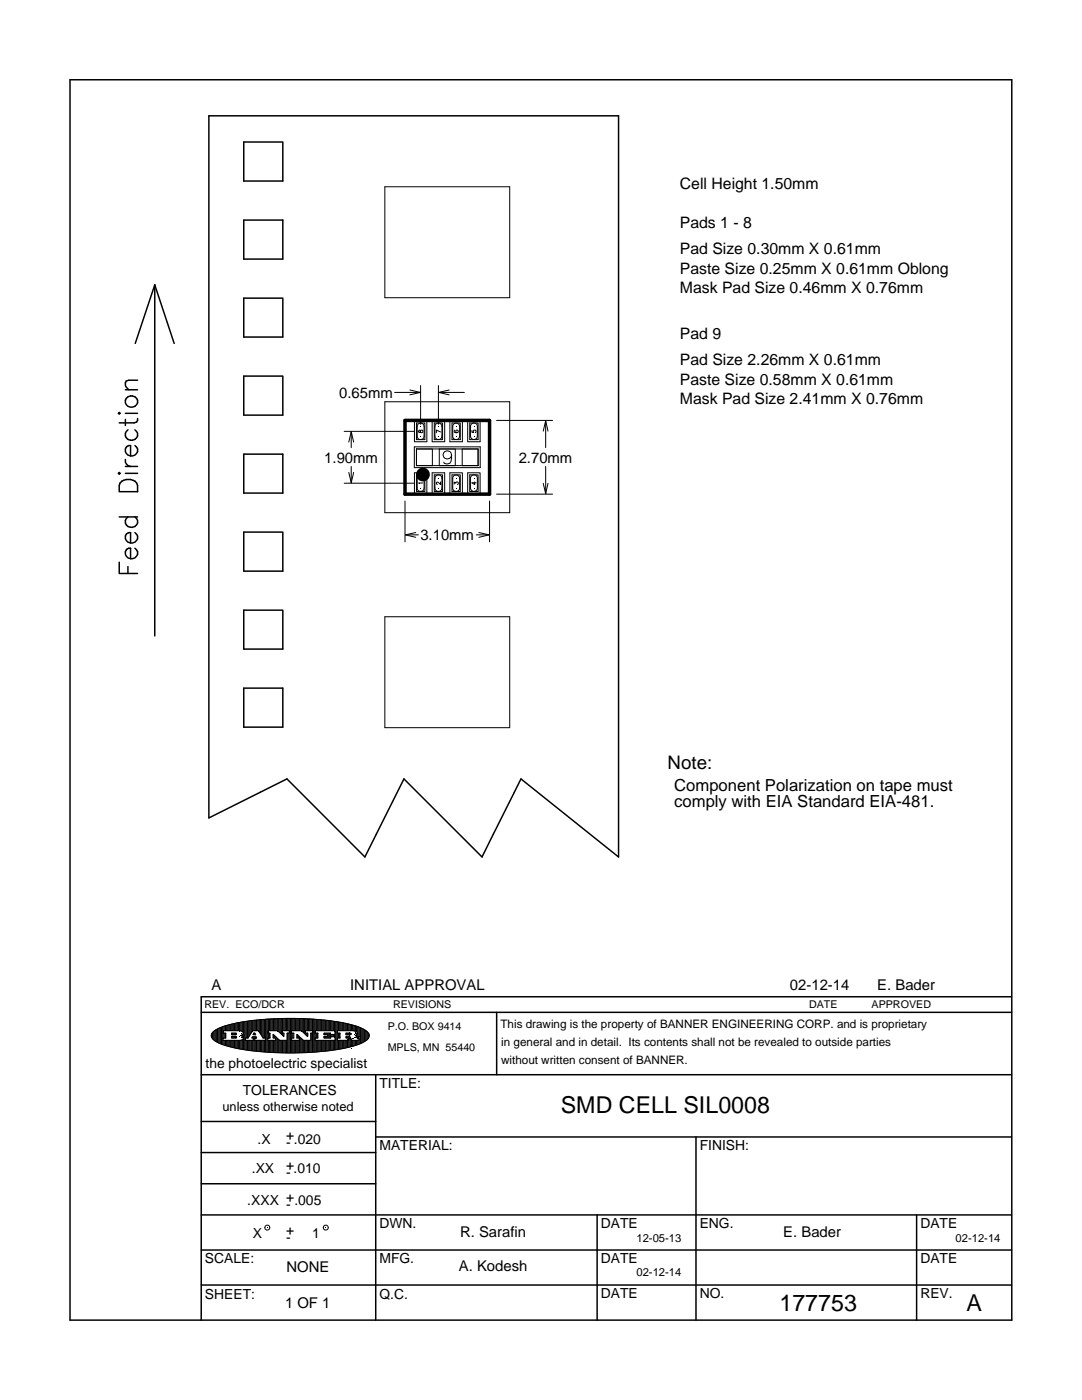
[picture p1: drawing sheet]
<svg xmlns="http://www.w3.org/2000/svg" width="216mm" height="279mm" viewBox="0 0 216 279" stroke-linecap="round" stroke-linejoin="round" font-family="sans-serif">
<g fill="none" stroke="#000" stroke-width=".3">
<path d="M14 15.9h187.9v247.6h-187.9zM41.7 23.1h81.7v147.9l-19.5-15.6-7.7 15.6-15.6-15.6-7.8 15.6-15.5-15.6-15.6 7.8zM48.6 28.3h7.8v7.8h-7.8zM30.9 56.9l-3.9 11.6M30.9 56.9v70M30.9 56.9l3.9 11.6M48.6 59.5h7.8v7.8h-7.8zM48.6 43.9h7.8v7.8h-7.8zM25 77.8h2.5M27.5 75.9h-1.8l-.5 .2-.2 .8 .7 .9M48.6 75.1h7.8v7.7h-7.8zM23.6 94.5l.2-.2 .2 .2-.2 .2z"/>
<path d="M23.6 82.5l.2-.2 .2 .2-.2 .2zM24.3 96a2.07 2.07 0 0 1 3.2 .9v1.2h-3.7v-1.2l.2-.5zM25 94.5h2.5M25 82.5h2.5M25 91.7a1.18 1.18 0 0 0 1.1 1.4M25 93.1h2.5M25 83.7v1.2M25.5 85.8a1.16 1.16 0 0 0-.1 1.7 1.16 1.16 0 0 0 1.7 0 1.16 1.16 0 0 0-.2-1.7M26.9 88.9a1.16 1.16 0 0 1 .2 1.7 1.16 1.16 0 0 1-1.6 .1 1.16 1.16 0 0 1-.1-1.6l.7-.2v2.1M27.5 83.5l-.2 .7-.5 .2h-3M48.6 90.6h7.8v7.8h-7.8zM23.8 103.2h3.7"/>
<path d="M23.8 112.2v2.2h3.7M25.5 113.1v1.3M26.9 109.4a1.17 1.17 0 0 1 .3 1.7 1.17 1.17 0 0 1-1.7 .1 1.17 1.17 0 0 1-.1-1.6l.7-.2v2.1M26.9 106.3a1.16 1.16 0 0 1 .2 1.6 1.16 1.16 0 0 1-1.6 .2 1.16 1.16 0 0 1-.1-1.6l.7-.2v2.1M26.9 103.2a1.2 1.2 0 0 1-.3 2 1.2 1.2 0 0 1-1.6-1.3l.5-.7M48.6 106.2h7.8v7.8h-7.8zM48.6 121.8h7.8v7.7h-7.8zM48.6 137.3h7.8v7.8h-7.8zM201.8 198.9h-161.6v64.6M40.2 202h161.6M40.2 214.5h161.6M75 214.5v49"/>
<path d="M99.1 202v12.5M40.2 236.2h34.8M40.2 230h34.8M40.2 223.8h34.8M75 226.9h126.8M138.9 226.9v36.6M40.2 242.5h161.6M40.2 256.5h161.6M40.2 249.5h161.6M119.1 242.5v21M182.9 242.5v21"/>
<circle cx="26.2" cy="80.1" r="1.2"/>
</g>
<g fill="none" stroke="#000" stroke-width=".2">
<path d="M76.8 37.3h24.9v22.1h-24.9zM78.7 78.3h5.1M81.8 77.8l2.1 .5-2.1 .5M83.9 76.9v7.8M87.5 76.9v7.8M87.6 78.3h5.1M89.6 77.8l-2.1 .5 2.1 .5M68.7 96.4h13.8M68.7 86.1h13.8M69.6 94.3l.5 2.1 .5-2.1M69.6 88.2l.5-2.1 .5 2.1M70.1 86.2v3.1"/>
<path d="M70.1 93.1v3.2M76.8 80.2h24.9v22.1h-24.9zM80.8 100v8.1M82.7 89.2h13.1v4.1h-13.1zM82.7 84h2.5v4.2h-2.5zM82.7 94.4h2.5v4.1h-2.5zM83.1 84.4h1.7v3.3h-1.7zM83.1 89.6h3.2v3.3M83.1 94.8h1.7v3.3h-1.7zM83.1 89.6h12.3v3.3M83.1 89.6v3.3h12.3M83.2 87v-2a.69 .69 0 0 1 .7-.6 .69 .69 0 0 1 .7 .6v2a.7 .7 0 0 1-.7 .7 .7 .7 0 0 1-.7-.7"/>
<path d="M83.2 97.4v-2.1a.69 .69 0 0 1 .7-.5 .69 .69 0 0 1 .7 .5v2.1a.7 .7 0 0 1-.7 .7 .7 .7 0 0 1-.7-.7M83.6 85.9l-.1 .3 .2 .1 .4-.5a.25 .25 0 0 1 .3 .4 .25 .25 0 0 1-.5 0l-.1-.3zM84.4 96.4h-.9l.2 .1M86.2 94.4h2.5v4.1h-2.5zM86.2 84h2.5v4.2h-2.5zM86.7 84.4h1.6v3.3h-1.6zM86.7 94.8h1.6v3.3h-1.6zM87 84.6a.7 .7 0 0 1 .7-.1 .7 .7 0 0 1 .5 .6v1.9a.7 .7 0 0 1-.7 .7 .7 .7 0 0 1-.7-.7v-1.9zM87 95a.7 .7 0 0 1 .7-.2 .7 .7 0 0 1 .5 .7v1.9a.7 .7 0 0 1-.7 .7 .7 .7 0 0 1-.7-.7v-1.9zM87.7 92.9v-3.3h3.1v3.3M87.9 86.2l-.8-.4v.6M87.9 96.2v.5l-.7-.5-.1 .3 .2 .2"/>
<path d="M89.8 84h2.5v4.2h-2.5zM89.8 94.4h2.5v4.1h-2.5zM90.1 90.8a.85 .85 0 0 1-1.1 .8 .85 .85 0 0 1-.4-1.4 .85 .85 0 0 1 1.4 .1 2.46 2.46 0 0 1-.3 2.2 .9 .9 0 0 1-1.2-.3M90.2 84.4h1.6v3.3h-1.6zM90.2 94.8h1.6v3.3h-1.6zM90.6 96.6v-.4l.4 .2a.26 .26 0 0 1 .4-.1 .26 .26 0 0 1-.1 .4M90.7 85.9a.37 .37 0 0 0 .3 .5 .37 .37 0 0 0 .3-.5 .27 .27 0 0 0-.3 .1 .27 .27 0 0 0 .2 .4M91.7 85.1v-.1a.69 .69 0 0 0-.7-.6 .69 .69 0 0 0-.7 .6v2.2a.69 .69 0 0 0 .8 .5 .69 .69 0 0 0 .6-.7v-1.9M91.7 95.5v-.2a.69 .69 0 0 0-.7-.5 .69 .69 0 0 0-.7 .5v2.2a.69 .69 0 0 0 .8 .6 .69 .69 0 0 0 .6-.7v-1.9M92.2 92.9v-3.3h3.2v3.3M93.3 84h2.5v4.2h-2.5zM93.3 94.4h2.5v4.1h-2.5z"/>
<path d="M93.7 84.4h1.7v3.3h-1.7zM93.7 94.8h1.7v3.3h-1.7zM94.2 85.9v.4h.3v-.3l.4-.1 .1 .1-.2 .4M94.7 96.2v.5l-.5-.3h.8M95.2 85.1v2.1a.7 .7 0 0 1-.7 .5 .7 .7 0 0 1-.6-.7v-1.9a.7 .7 0 0 1 .7-.7 .7 .7 0 0 1 .7 .7M95.2 95.5v2a.7 .7 0 0 1-.7 .6 .7 .7 0 0 1-.6-.7v-1.9a.7 .7 0 0 1 .7-.7 .7 .7 0 0 1 .7 .7M97.7 100v8.1M99.1 83.9h11.2M99.1 98.6h11.2M108.4 86l.5-2 .4 2M108.4 96.5l.5 2 .4-2M108.9 84v5.3"/>
<path d="M108.9 93.1v5.4M80.9 106.7h2.6M83 106.3l-2.1 .4 2.1 .5M95 106.7h2.6M95.5 106.3l2.1 .4-2.1 .5M76.8 123.1h24.9v22.1h-24.9zM42.2 206.3v.8M42.4 206.1v1.2M42.6 205.9v1.6M42.7 205.8v1.8M42.9 205.6v2.2M43.1 205.5v2.4"/>
<path d="M43.1 205.5a1.14 1.14 0 0 0-.6 1.9 10.8 10.8 0 0 0 5.4 2 60.4 60.4 0 0 0 22.7-.7l.4-.1a3.3 3.3 0 0 0 2.7-1.9l-.3-.7M43.2 205.4v2.5M43.4 205.4v2.6M43.5 205.3v2.8M43.7 205.2v3M43.9 205.1v3.2M44 205.1v3.2M44.2 205v3.4M44.4 204.9v3.5M44.5 206.1l.5 .1v1M44.5 207.6h3.4M44.5 204.9v3.6"/>
<path d="M44.6 205.7l-.1 .1M44.6 205.7h3.1a.56 .56 0 0 1 .6 .1 .56 .56 0 0 1 .2 .6l-.3 .2M44.7 204.8v.9M44.7 206.2v1M44.7 207.6v1M44.9 204.8v.9M44.9 206.2v1M44.9 207.6v1M45 207.2h-.5M45 204.7v1M45 206.2v1M45 207.6v1.1"/>
<path d="M45.2 204.7v1M45.2 207.6v1.1M45.3 204.6v1.1M45.3 207.6v1.2M45.5 204.6v1.1M45.5 207.6v1.2M45.7 204.5v1.2M45.7 207.6v1.3M45.8 204.5v1.2M45.8 207.6v1.3M46 204.4v1.3M46 207.6v1.3"/>
<path d="M46.1 204.4v1.3M46.1 207.6v1.4M46.2 207.1v-.3h.9l.1 .1-.1 .3h-.8M46.2 206.5h.1M46.2 207.1l.1 .1M46.3 206.2h.8l.1 .1-.1 .2M46.3 206.5h.8M46.3 206.2l-.1 .3M46.3 204.4v1.3M46.3 206.2v.3M46.3 206.8v.4M46.3 207.6v1.4"/>
<path d="M46.5 204.3v1.4M46.5 206.2v.3M46.5 206.8v.4M46.5 207.6v1.5M46.6 204.3v1.4M46.6 206.2v.3M46.6 206.8v.4M46.6 207.6v1.5M46.8 204.3v1.4M46.8 206.2v.3M46.8 206.8v.4M46.8 207.6v1.5"/>
<path d="M46.9 204.2v1.5M46.9 206.2v.3M46.9 206.8v.4M46.9 207.6v1.6M47.1 204.2v1.5M47.1 206.2v.3M47.1 206.8v.3M47.1 207.6v1.6M47.3 204.2v1.5M47.3 207.6v1.6M47.4 204.1v1.6M47.4 207.6v1.7"/>
<path d="M47.6 204.1v1.6M47.6 207.6v1.7M47.8 204v1.7M47.8 207.6v1.7M47.9 204v1.7M47.9 207.6v1.8M48.1 204v1.8M48.1 207.6v1.8M48.3 204v1.8M48.3 206.6v.1M48.3 207.6v1.8M48.3 206.6l-.2 .1a.45 .45 0 0 1 .4 .3 .45 .45 0 0 1-.1 .5"/>
<path d="M48.4 207.5l-.5 .1M48.4 203.9v2M48.4 206.5v.3M48.4 207.5v1.9M48.6 203.9v5.6M48.7 203.9v5.6M48.9 203.9v5.6M49.1 203.8v3.4M49.1 207.6v2M49.2 203.8v3.4M49.2 207.6v2M49.4 203.8v3.4"/>
<path d="M49.4 207.6v2M49.6 203.8v3.3M49.6 207.6v2M49.7 203.8v3M49.7 207.6v2M49.9 203.7v2.8M49.9 207.6v2.1M50 203.7v2.6M50 207.6v2.1M50.2 203.7v2.3M50.2 207.6v2.1M50.4 203.7v2.1"/>
<path d="M50.4 206.9v.3M50.4 207.6v2.1M50.5 203.6v2.1M50.5 206.4v.1M50.5 206.9v2.8M50.7 203.6v2.1M50.7 206.2v.3M50.7 206.9v2.9M50.7 206.2h.2M50.7 206.2l-.2 .2M50.8 203.6v2.1M50.8 206.9v2.9"/>
<path d="M50.8 207.6h2.2M51 206.4l-.2-.2v.3M51 203.6v2.1M51 206.9v.3M51 207.6v2.2M51 206.4v.1l-.5-.1M51.2 207.2h-.4M51.2 207.2l-.1-.3h-.7l-.1 .3h.2M51.2 203.6v2.1M51.2 207v.2M51.2 207.6v2.2M51.2 203.6l-5 .8-1.8 .5-1.3 .6"/>
<path d="M51.3 203.6v2.1M51.3 207.6v2.2M51.5 203.5v2.2M51.5 207.6v2.2M51.7 203.5v2.4M51.7 207.6v2.2M51.8 203.5v2.6M51.8 207.6v2.3M52 203.5v2.9M52 207.6v2.3M52.2 203.5v3.1M52.2 207.6v2.3"/>
<path d="M52.3 203.5v3.4M52.3 207.6v2.3M52.5 203.5v3.6M52.5 207.6v2.3M52.5 207.1l.5 .1M52.5 207.1l-.9-1.4h-1.2l-.9 1.4-.5 .1v.4h1.5M52.6 203.5v3.7M52.6 207.6v2.3M52.8 203.4v3.8M52.8 207.6v2.4M53 203.4v6.6M53.1 203.4v6.6"/>
<path d="M53.3 203.4v6.6M53.4 206.1l.5 .1v1h-.4M53.4 205.8l2-.1 1.2 1.1M53.4 203.4v6.6M53.4 207.6h1.5M53.5 207.1l-.1 .1M53.6 203.4v2.3M53.6 206.2v1M53.6 207.6v2.4M53.8 203.4v2.3M53.8 206.2v1M53.8 207.6v2.4"/>
<path d="M53.9 203.3v2.4M53.9 207.6v2.4M54.1 203.3v2.4M54.1 207.6v2.4M54.1 203.3l-2.9 .3M54.3 203.3v2.4M54.3 207.6v2.4M54.4 203.3v2.4M54.4 207.6v2.5M54.5 207.1l.5 .1-.1 .4M54.6 203.3v2.4M54.6 206.5v.7"/>
<path d="M54.6 207.6v2.5M54.6 206.5h-.1v.6M54.7 203.3v2.4M54.7 206.6v.6M54.7 207.6v2.5M54.9 203.3v2.4M54.9 206.8v.4M54.9 207.6v2.5M55.1 203.3v2.4M55.1 206.9v3.2M55.2 203.3v2.4M55.2 207.1v3"/>
<path d="M55.4 203.3v2.4M55.4 207.2v2.9M55.5 203.3v2.5M55.5 207.4v2.7M55.7 203.3v2.7M55.7 207.6v2.5M55.9 203.3v2.8M55.9 207.6v2.5M56 203.3v3M56 207.6v2.5M56.2 203.3v3.2M56.2 207.6v2.5"/>
<path d="M56.2 206.1l.5 .1-.1 .6M56.2 205.8l1.5-.1v.5M56.4 203.3v2.4M56.4 206.2v.4M56.4 207.6v2.5M56.4 203.3h-2.3M56.5 203.3v2.4M56.5 206.2v.6M56.5 207.6v2.5M56.7 203.3v2.4M56.7 207.6v2.5M56.9 203.3v2.4"/>
<path d="M56.9 207.6v2.5M57 203.2v2.5M57 207.6v2.5M57.2 203.2l-.8 .1M57.2 203.2l5.3 .2M57.2 203.2v2.5M57.2 207.6v2.5M57.3 206.2h.4M57.3 206.2v1.4h-1.5l-1.2-1.1M57.3 203.2v2.5M57.3 206.2v3.9M57.5 203.2v2.5"/>
<path d="M57.5 206.2v3.9M57.7 203.2v2.5M57.7 206.2v3.9M57.8 203.2v6.9M58 203.2v6.9M58.1 203.2v6.9M58.2 206.1l.4 .1v.9l-.4 .1M58.2 205.7h2M58.2 205.7v.1M58.3 203.2v2.5M58.3 206.2v1M58.3 207.6v2.5"/>
<path d="M58.5 203.2v2.5M58.5 206.2v1M58.5 207.6v2.5M58.6 203.2v2.5M58.6 207.6v2.5M58.8 203.2v2.5M58.8 207.6v2.5M58.9 203.2v2.5M58.9 207.6v2.5M59.1 203.3v2.4M59.1 207.6v2.5M59.3 203.3v2.4"/>
<path d="M59.3 206.5v.7M59.3 207.6v2.5M59.3 207.2h.4v.4h-1.5M59.3 206.5l1.2 1.1M59.4 203.3v2.4M59.4 206.6v.6M59.4 207.6v2.5M59.6 203.3v2.4M59.6 206.7v.5M59.6 207.6v2.5M59.8 203.3v2.4M59.8 206.9v3.2"/>
<path d="M59.9 203.3v2.4M59.9 207.1v3M60.1 203.3v2.4M60.1 207.2v2.9M60.2 205.7l1.1 1.1M60.3 203.3v2.5M60.3 207.3v2.8M60.4 203.3v2.7M60.4 207.5v2.6M60.5 207.6h.1M60.6 203.3v2.8M60.6 207.6v2.5"/>
<path d="M60.7 203.3v2.9M60.7 207.6v2.5M60.9 203.3v3.1M60.9 207.6v2.5M61 205.7l1.5 .1M61 205.7l-.1 .5h.5M61.1 203.3v2.4M61.1 206.2v.4M61.1 207.6v2.5M61.2 203.3v2.4M61.2 206.2v.5M61.2 207.6v2.5"/>
<path d="M61.4 203.3v2.4M61.4 206.2v.6M61.4 207.6v2.5M61.4 206.8h-.1M61.6 203.3v2.4M61.6 207.6v2.4M61.7 203.3v2.4M61.7 207.6v2.4M61.9 203.3v2.4M61.9 207.6v2.4M62 203.4v2.3M62 206.2v3.8"/>
<path d="M62.2 203.4v2.3M62.2 206.2v3.8M62.4 203.4v2.3M62.4 206.2v3.8M62.5 205.8l-.1 .4h-.4v1.4h-1.4M62.5 203.4l6 .7M62.5 203.4v6.6M62.7 203.4v6.6M62.8 203.4v6.6M63 203.4v2.3M63 206.2v1M63 207.6v2.4"/>
<path d="M63.2 203.4v2.3M63.2 206.2v1M63.2 207.6v2.4M63.3 203.5v2.2M63.3 206.2v1M63.3 207.6v2.3M63.5 203.5v2.2M63.5 207.6v2.3M63.6 203.5v2.2M63.6 207.6v2.3M63.8 203.5v2.2M63.8 207.6v2.3"/>
<path d="M64 203.5v2.2M64 207.6v2.3M64.1 203.5v2.2M64.1 207.6v2.3M64.3 203.5v2.2M64.3 207.6v2.2M64.5 203.6v2.1M64.5 207.6v2.2M64.6 203.6v2.1M64.6 207.6v2.2M64.6 206.4l.8 .1v.3h-.7v.4h1.3v-.3h.8l.1 .7h-4v-.5M64.8 203.6v2.1"/>
<path d="M64.8 206.2v.3M64.8 206.8v.4M64.8 207.6v2.2M65 203.6v2.1M65 206.2v.3M65 206.8v.4M65 207.6v2.2M65.1 203.6v2.1M65.1 206.2v.3M65.1 206.8v.4M65.1 207.6v2.2M65.3 203.6v2.1"/>
<path d="M65.3 206.2v.3M65.3 206.8v.4M65.3 207.6v2.1M65.4 203.7v2M65.4 206.2v1M65.4 207.6v2.1M65.6 203.7v2M65.6 206.2v1M65.6 207.6v2.1M65.8 203.7v2M65.8 206.2v1M65.8 207.6v2.1"/>
<path d="M65.9 203.7v2M65.9 206.2v1M65.9 207.6v2.1M65.9 206.4h.9v-.7h-3.9v.5h.5v.9l-.5 .1M66 206.2h-1.3l-.1 .2M66.1 203.8v1.9M66.1 206.4v.5M66.1 207.6v2M66.3 203.8v1.9M66.3 206.4v.5M66.3 207.6v2M66.4 203.8v1.9"/>
<path d="M66.4 206.4v.5M66.4 207.6v2M66.6 203.8v1.9M66.6 206.4v.5M66.6 207.6v2M66.7 203.8v1.9M66.7 206.4v.5M66.7 207.6v2M66.9 203.9v5.6M67.1 203.9v5.6M67.2 203.9v5.6M67.3 206.1l.1 .1"/>
<path d="M67.4 206.2h.5v.9l-.5 .1v.4M67.4 205.7l-.1 .4M67.4 203.9v1.8l3.4 .1M67.4 206.2v1M67.4 207.6v1.8M67.5 204v1.7M67.5 206.2v1M67.5 207.6v1.8M67.7 204v1.7M67.7 206.2v1M67.7 207.6v1.8M67.9 204v1.7"/>
<path d="M67.9 207.6v1.8M68 204v1.7M68 207.6v1.7M68.2 204.1v1.6M68.2 207.6v1.7M68.4 204.1v1.6M68.4 207.6v1.7M68.5 204.1v1.6M68.5 207.6v1.7M68.5 204.1l1.1 .3M68.7 204.2v1.5M68.7 207.6v1.6"/>
<path d="M68.9 204.2v1.5M68.9 207.6v1.6M69 204.2v1.5M69 207.6v1.5M69.2 204.3v1.4M69.2 206.2v.3M69.2 206.9v.3M69.2 207.6v1.5M69.3 204.3v1.4M69.3 206.2v.3M69.3 206.9v.3M69.3 207.6v1.5"/>
<path d="M69.5 204.3v1.4M69.5 206.2v.3M69.5 206.9v.3M69.5 207.6v1.4M69.6 204.4l1.9 .5M69.6 206.9h.2v2.1M69.6 206.9h-.6l.1 .3h.5v.4h-2.2M69.7 204.4v1.3M69.7 206.2v.3M69.7 206.9v2.1M69.8 206.9l.2 .3M69.8 204.4v1.3"/>
<path d="M69.8 206.2v.3M70 204.5v1.2M70 206.2v.2M70 207.2v1.7M70 207.2v.1M70 207.3l.3 .3h1v.9M70 206.2h-1v.3h.9M70 206.4l-.1 .1M70.1 206.4h-.1M70.1 206.3h.1M70.1 204.5v1.2M70.1 207.5v1.4"/>
<path d="M70.3 204.6v1.1M70.3 207.6v1.2M70.5 204.6v1.1M70.5 207.6v1.2M70.6 204.7v1M70.6 207.6v1.1M70.8 204.7v1.1M70.8 207.6v1.1M70.8 205.8l.5 .3M71 204.7v1.1M71 206.6v.1M71 207.6v1"/>
<path d="M71.1 204.8v1.1M71.1 206.5v.3M71.1 207.6v1M71.2 207l.1 .1M71.3 207.1v.1M71.3 207.1h.1M71.3 204.9l.1 1.3-.5 .5 .3 .3M71.3 206.4v.7M71.3 207.2h.1M71.4 207.1h-.1M71.4 207.6h-.1M71.4 207.1l.1-.2h.3v.4l-.4 .3"/>
<path d="M71.4 204.9v2.2M71.4 207.6v.9M71.5 204.9l1.3 .6 .6 .5M71.6 205v1.9M71.6 207.5v.9M71.8 205v1.9M71.8 207.3v1M71.9 205.1v3.2M72.1 205.2v3M72.3 205.3v2.8M72.4 205.3v2.7M72.6 205.4v2.6"/>
<path d="M72.7 205.5v2.4M72.9 205.6v2.2M73.1 205.7v1.9M73.2 205.9v1.6M73.4 206v1.4M73.6 206.2v.9M52.8 245a.51 .51 0 0 0 .5 .5 .51 .51 0 0 0 .5-.5 .5 .5 0 0 0-.4-.5 .5 .5 0 0 0-.5 .5"/>
<circle cx="65" cy="245" r=".5"/>
</g>
<path d="M80.8 83.9h16.9v14.7h-16.9z" fill="none" stroke="#000" stroke-width=".7"/>
<circle cx="84.4" cy="94.7" r="1.38" fill="#000"/>
<g font-size="4.6">
<text x="111.9" y="222.1">SMD CELL SIL0008</text>
<text x="155.5" y="261.7">177753</text>
<text x="192.9" y="261.7">A</text>
</g>
<text font-size="3.7" x="133.2" y="153.5">Note:</text>
<g font-size="3.3">
<text x="134.5" y="157.9">Component Polarization on tape must</text>
<text x="134.5" y="161.1">comply with EIA Standard EIA-481.</text>
</g>
<g font-size="3.2">
<text x="135.7" y="37.8">Cell Height 1.50mm</text>
<text x="135.7" y="45.6">Pads 1 - 8</text>
<text x="135.7" y="50.8">Pad Size 0.30mm X 0.61mm</text>
<text x="135.7" y="54.7">Paste Size 0.25mm X 0.61mm Oblong</text>
<text x="135.7" y="58.5">Mask Pad Size 0.46mm X 0.76mm</text>
<text x="135.7" y="67.7">Pad 9</text>
<text x="135.7" y="72.9">Pad Size 2.26mm X 0.61mm</text>
<text x="135.7" y="76.8">Paste Size 0.58mm X 0.61mm</text>
<text x="135.7" y="80.7">Mask Pad Size 2.41mm X 0.76mm</text>
</g>
<g font-size="3">
<text x="67.7" y="79.4">0.65mm</text>
<text x="64.7" y="92.3">1.90mm</text>
<text x="103.5" y="92.3">2.70mm</text>
<text x="83.9" y="107.8">3.10mm</text>
<text x="42.2" y="197.5">A</text>
<text x="69.9" y="197.5">INITIAL APPROVAL</text>
<text x="157.6" y="197.5">02-12-14</text>
<text x="175" y="197.5">E. Bader</text>
<text x="91.8" y="246.8">R. Sarafin</text>
<text x="156.3" y="246.8">E. Bader</text>
<text x="57.1" y="253.9">NONE</text>
<text x="91.6" y="253.7">A. Kodesh</text>
<text x="56.9" y="261">1 OF 1</text>
</g>
<g font-size="2.8">
<text x="41" y="213.1">the photoelectric specialist</text>
<text x="48.4" y="218.6">TOLERANCES</text>
<text x="75.7" y="217.1">TITLE:</text>
<text x="57.1" y="227.5">+</text>
<text x="51.4" y="228.2">.X</text>
<text x="57.1" y="233.6">+.010</text>
<text x="57.1" y="229">-</text>
<text x="58.7" y="228.2">.020</text>
<text x="75.7" y="229.6">MATERIAL:</text>
<text x="139.6" y="229.6">FINISH:</text>
<text x="50.2" y="234.2">.XX</text>
<text x="57.1" y="234.9">-</text>
<text x="49.3" y="240.5">.XXX +.005</text>
<text x="57.1" y="241.3">-</text>
<text x="75.7" y="245.1">DWN.</text>
<text x="119.9" y="245.1">DATE</text>
<text x="139.6" y="245.1">ENG.</text>
<text x="183.6" y="245.1">DATE</text>
<text x="50.4" y="247">X</text>
<text x="57.1" y="246.4">+</text>
<text x="57.1" y="247.9">-</text>
<text x="62.3" y="247">1</text>
<text x="40.9" y="252.1">SCALE:</text>
<text x="75.7" y="252.1">MFG.</text>
<text x="119.9" y="252.1">DATE</text>
<text x="183.6" y="252.1">DATE</text>
<text x="40.9" y="259.1">SHEET:</text>
<text x="75.7" y="259.1">Q.C.</text>
<text x="119.9" y="259.1">DATE</text>
<text x="139.6" y="259.1">NO.</text>
<text x="183.6" y="259.1">REV.</text>
</g>
<text font-size="2.6" x="44.4" y="221.7">unless otherwise noted</text>
<g font-size="2.3">
<text x="99.9" y="205.1">This drawing is the property of BANNER ENGINEERING CORP. and is proprietary</text>
<text x="100" y="208.7">in general and in detail. Its contents shall not be revealed to outside parties</text>
<text x="100" y="212.4">without written consent of BANNER.</text>
</g>
<g font-size="2.2">
<text x="127" y="247.8">12-05-13</text>
<text x="190.7" y="247.8">02-12-14</text>
<text x="127" y="254.7">02-12-14</text>
</g>
<g font-size="2.1">
<text x="40.8" y="201.1">REV. ECO/DCR</text>
<text x="78.4" y="201.1">REVISIONS</text>
<text x="161.4" y="201.1">DATE</text>
<text x="173.9" y="201.1">APPROVED</text>
<text x="77.4" y="205.6">P.O. BOX 9414</text>
<text x="77.4" y="209.7">MPLS, MN 55440</text>
</g>
</svg>
